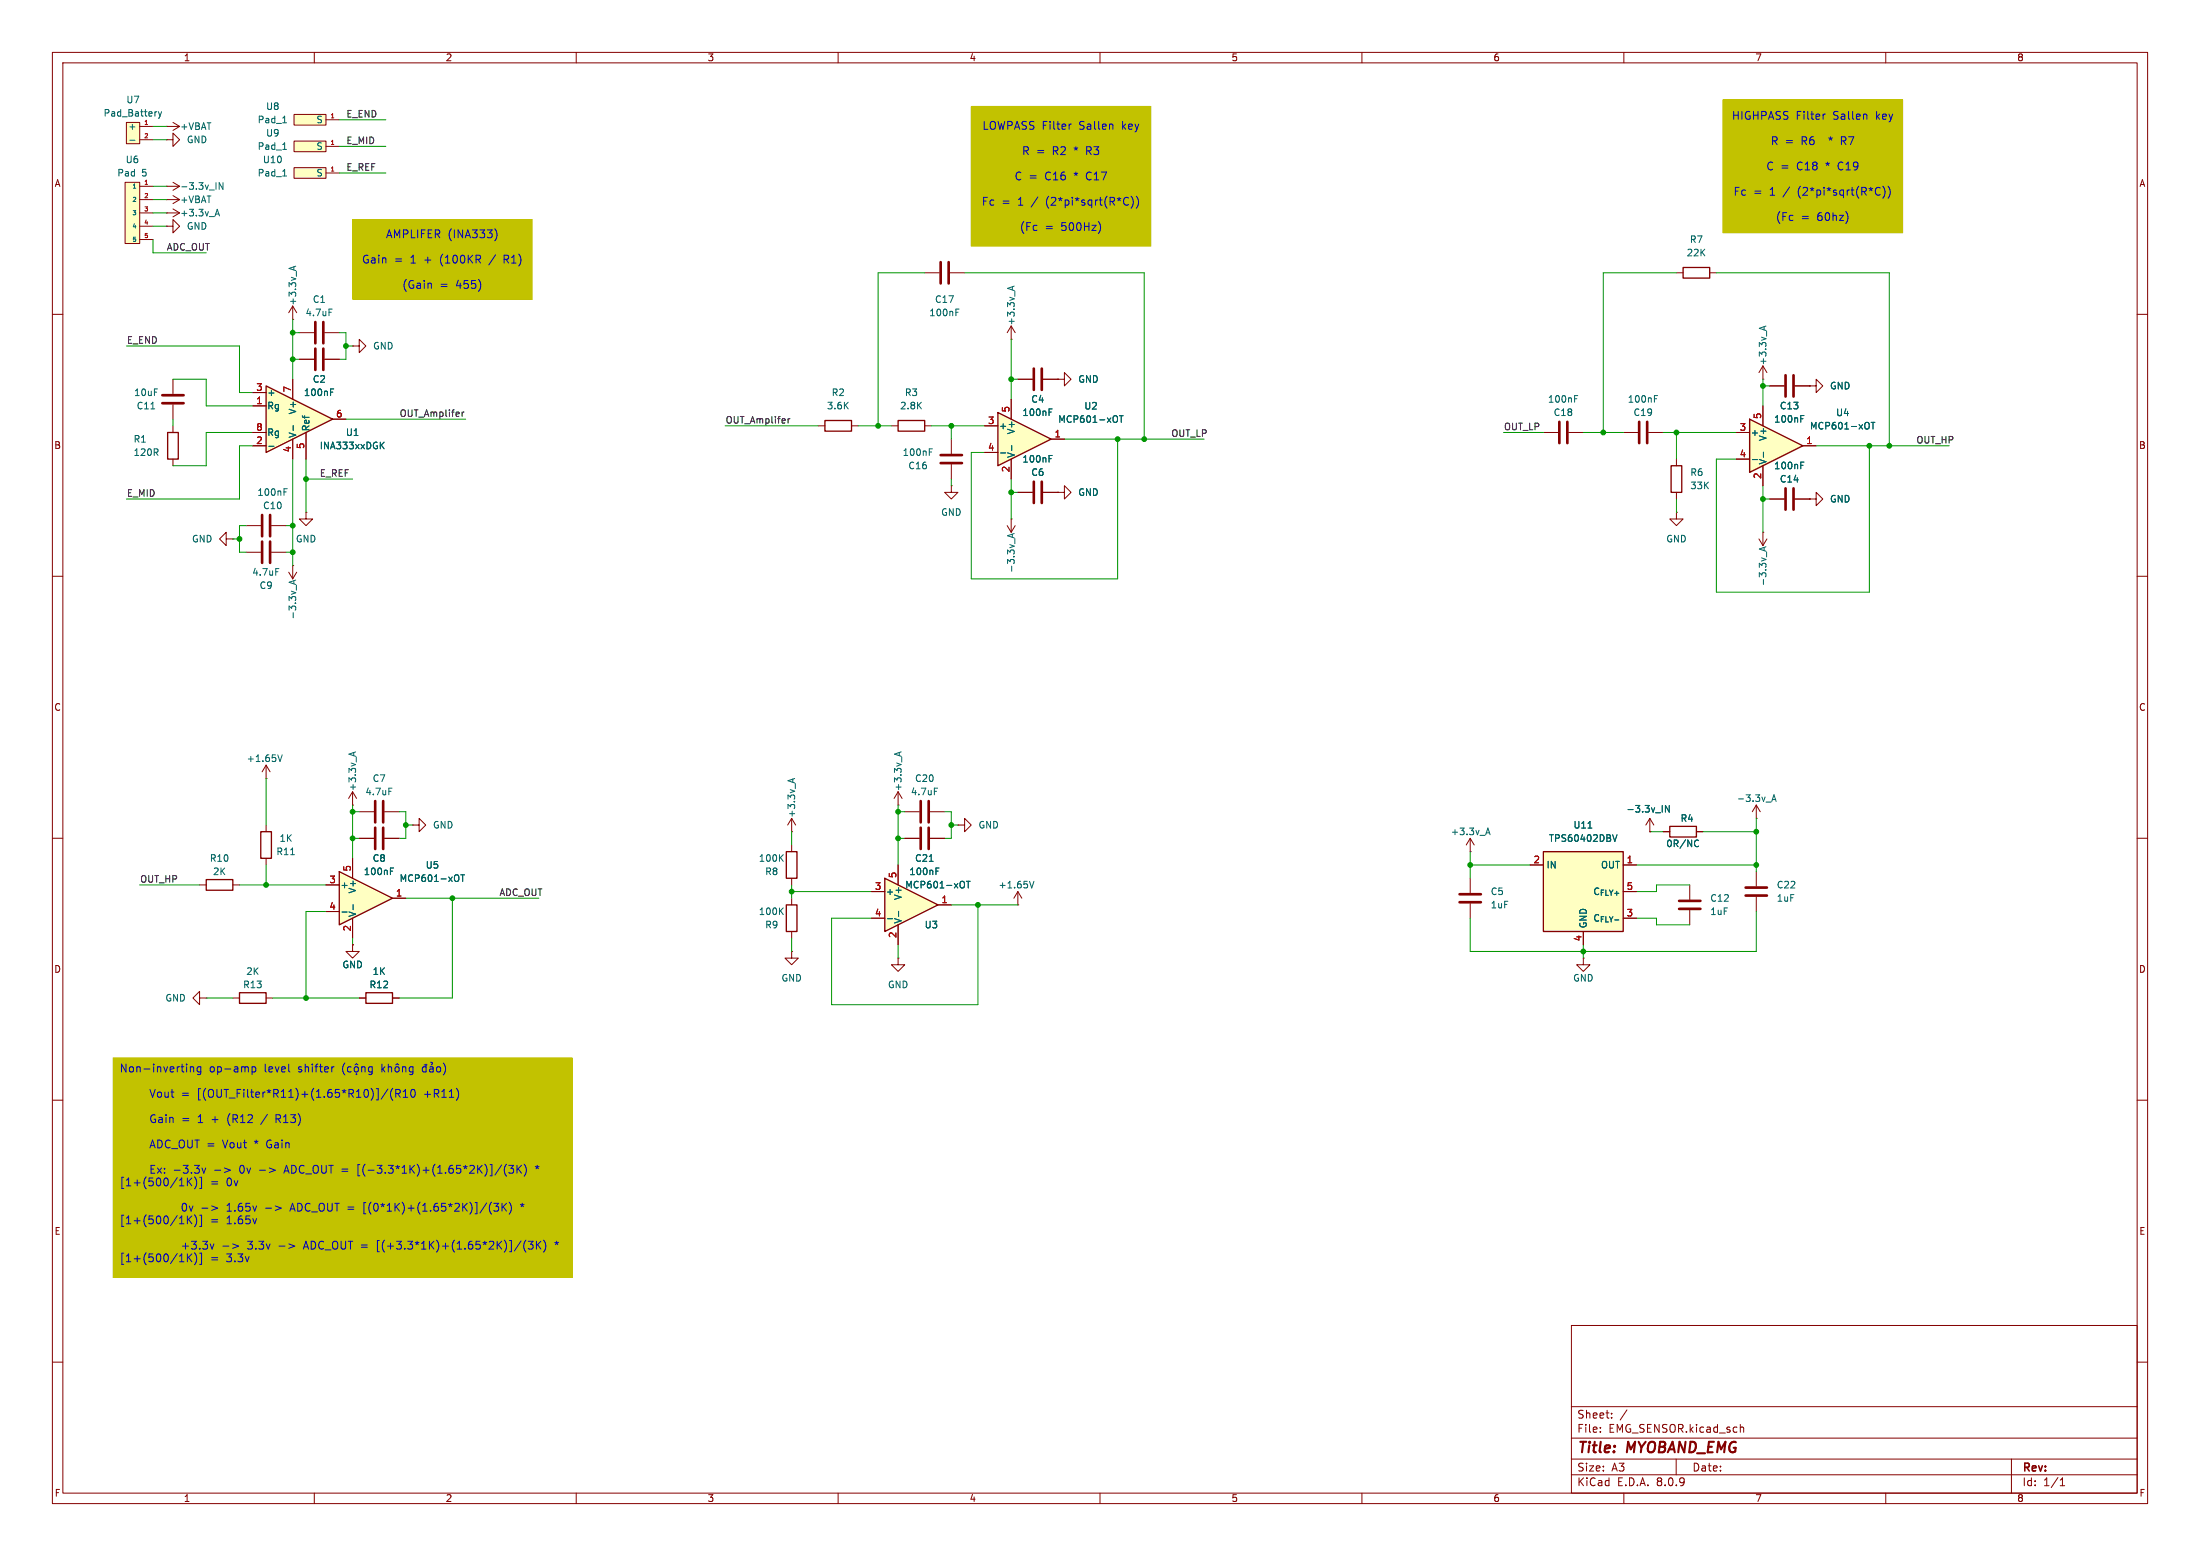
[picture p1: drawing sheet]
<svg xmlns="http://www.w3.org/2000/svg" width="420mm" height="297mm" viewBox="0 0 420 297" stroke-linecap="round" stroke-linejoin="round" font-family="sans-serif">
<g fill="none" stroke="#840000" stroke-width=".19">
<path d="M10 10h400v277h-400zM12 12h396v273h-396zM60 10v2M110 10v2M160 10v2M210 10v2M260 10v2M310 10v2M360 10v2M10 60h2M408 60h2M10 110h2"/>
<path d="M408 110h2M10 160h2M408 160h2M10 210h2M408 210h2M300 253h108v32h-108zM10 260h2M300 278.5h108M300 274.5h108M300 268.5h108M305.5 273.2v.2M305.5 272.5v.1"/>
<path d="M307.7 270.5v.2M307.7 269.8v.1M310.6 269.1l-1.3 1.9M320 278.5v3M332.2 272.5l.2-.1 .4 .1 .1 .9M384 278.5v6.5M408 260h2M60 285v2M110 285v2M160 285v2M210 285v2M260 285v2"/>
<path d="M300 281.5h108M310 285v2M360 285v2M393.3 283.6h.9M393.3 282.5l.4-.4v1.5"/>
</g>
<g fill="#c2c200">
<path d="M185.4 20.3h34.3v26.7h-34.3z"/>
<path d="M328.9 19.1h34.3v25.4h-34.3z"/>
<path d="M67.3 41.9h34.3v15.3h-34.3z"/>
<path d="M21.6 201.9h87.6v41.9h-87.6z"/>
</g>
<path d="M58.4 97.8v1.3h1.3l-1.3 1.2-1.3-1.2h1.3M58.4 97.8h.1" fill="none" stroke="#840000" stroke-width=".19"/>
<path d="M56.1 26.9h6.1v2.1h-6.1z" fill="#ffffc2"/>
<path d="M56.1 26.9h6.1v2.1h-6.1zM62.2 27.9h2.6M55.9 58.4l-.8 1.3M55.9 58.4v2.6M55.9 58.4l.7 1.3M55.9 61h.1M57.1 63.5h2.8M62 63.5h2.8M322.6 168.9v2.8M322.6 173.7v2.8" fill="none" stroke="#840000" stroke-width=".19"/>
<path d="M54 28.5h.7M56.1 50.9v.6M56.5 50.8l-1.3 .4 1.3 .5M62.8 59h.6" fill="none" stroke="#006464" stroke-width=".19"/>
<path d="M60.2 61.5v4M61.7 61.5v4M320.5 173.5h4.1M320.5 172h4.1" fill="none" stroke="#840000" stroke-width=".51"/>
<path d="M294.6 162.6h15.3v15.2h-15.3z" fill="#ffffc2"/>
<path d="M318.8 157.7h5v2.1h-5zM294.6 162.6h15.3v15.2h-15.3z" fill="none" stroke="#840000" stroke-width=".25"/>
<g fill="none" stroke="#840000" stroke-width=".19">
<path d="M47 100.3h2.8M51.8 100.3h2.8M55.1 109.2l.8 1.3M55.9 108h.1M55.9 108v2.5M56.6 109.2l-.7 1.3M315 158.8h.1M315 156.2l-.8 1.3M315 156.2v2.6M315 156.2l.7 1.3M317.5 158.8h1.3M323.8 158.8h1.3"/>
<path d="M335.3 156.2h.1M335.3 153.7v2.5M335.3 153.7l-.8 1.2M335.3 153.7l.7 1.2M280.7 162.6h.1M280.7 160l-.8 1.3M280.7 160v2.6M280.7 167.6v2.8M280.7 172.5v2.8M280.7 160l.7 1.3M292.1 165.1h2.5M302.3 177.8v2.5"/>
<path d="M309.9 165.1h2.5M309.9 175.3h2.5M309.9 170.2h2.5M335.3 166.4v2.8M335.3 171.2v2.8M302.3 182.9v1.3h1.2l-1.2 1.2-1.3-1.2h1.3M302.3 182.9h.1"/>
</g>
<g fill="none" stroke="#006464" stroke-width=".19">
<path d="M54.2 93.9h.4M54.2 93.3h.6M56.1 110.8v.6M56.5 110.7l-1.3 .4 1.3 .5M283.6 159.3l.4-1.2 .5 1.2M283.7 159h.6M303.2 158.1h.7M307.9 159.3l.4 1.3 .4-1.3M318.7 153.7v1.3l-.8-1.3v1.3M338.2 153l.5-1.3 .4 1.3M338.4 152.6h.6M323.7 160.4l.6 .1"/>
<path d="M324.3 161.5l-.6 .1"/>
</g>
<path d="M50 98.3v4.1M51.6 98.3v4.1M278.6 172.2h4.1M278.6 170.7h4.1M333.2 170.9h4.1M333.2 169.4h4.1" fill="none" stroke="#840000" stroke-width=".51"/>
<path d="M56.1 21.8h6.1v2.1h-6.1z" fill="#ffffc2"/>
<path d="M56.1 21.8h6.1v2.1h-6.1zM62.2 22.9h2.6M33 72.4v2.8M33 77.2v2.8" fill="none" stroke="#840000" stroke-width=".19"/>
<path d="M54 23.4h.7M28.8 78h.7" fill="none" stroke="#006464" stroke-width=".19"/>
<path d="M31 75.4h4.1M31 77h4.1" fill="none" stroke="#840000" stroke-width=".51"/>
<path d="M50.8 73.7l12.7 6.3-12.7 6.4z" fill="#ffffc2"/>
<path d="M50.8 73.7l12.7 6.3-12.7 6.4zM32 82.6h2v5h-2zM157.5 80.3h5.1v2h-5.1z" fill="none" stroke="#840000" stroke-width=".25"/>
<g fill="none" stroke="#840000" stroke-width=".19">
<path d="M48.3 77.5h2.5M48.3 74.9h2.5M55.9 72.4v3.8M57.1 68.6h2.8M62 68.6h2.8M194.3 72.4h2.8M199.1 72.4h2.8M201.9 72.4h1.3v-1.3l1.3 1.3-1.3 1.3v-1.3M201.9 72.4h.1M33 81.3v1.3M33 87.6v1.3M48.3 85.1h2.5"/>
<path d="M48.3 82.6h2.5M55.9 83.8v3.8M58.4 82.6v5M63.5 80h2.5M156.2 81.3h1.3M162.6 81.3h1.2M43.2 102.9v-1.3l-1.3 1.3 1.3 1.2v-1.2h1.2M44.4 102.9h.1"/>
</g>
<path d="M63.1 74.8h.4M63.1 74.2h.6M200.3 78.7h.4M200.3 78h.6M51.3 85.2h1M56 81.2v1M72.8 84.9l.5 .8M73.3 84.4l-.7 .7" fill="none" stroke="#006464" stroke-width=".19"/>
<path d="M60.2 66.5v4.1M61.7 66.5v4.1M197.4 70.4v4M198.9 70.4v4" fill="none" stroke="#840000" stroke-width=".51"/>
<path d="M190.5 78.7l10.2 5.1-10.2 5.1z" fill="#ffffc2"/>
<path d="M190.5 78.7l10.2 5.1-10.2 5.1zM171.4 80.3h5.1v2h-5.1zM49.8 158.8h2v5h-2zM39.4 167.9h5v2h-5zM45.7 189.5h5.1v2h-5.1z" fill="none" stroke="#840000" stroke-width=".25"/>
<g fill="none" stroke="#840000" stroke-width=".19">
<path d="M176.5 52.1h2.8M181.4 52.1h2.7M193 64.8h.1M193 62.2v2.6M193 76.2v3.8M193 62.2l-.7 1.3M193 62.2l.8 1.3M170.2 81.3h1.2M176.5 81.3h1.3M181.6 92.7v1.3h1.3l-1.3 1.3-1.3-1.3h1.3M181.6 92.7h.1M181.6 83.8v2.8"/>
<path d="M181.6 88.6v2.8M188 81.3h2.5M188 86.4h2.5M193 99.1h.1M193 87.6v3.8M193 99.1v2.5M194.3 94h2.8M199.1 94h2.8M200.7 83.8h2.5M201.9 94h1.3v-1.3l1.3 1.3-1.3 1.3v-1.3M201.9 94h.1M47 105.4h2.8"/>
<path d="M51.8 105.4h2.8M192.3 100.3l.7 1.3M193.8 100.3l-.8 1.3M50.8 157.5v1.3M78.7 157.5h1.3v-1.3l1.3 1.3-1.3 1.3v-1.3M78.7 157.5h.1M151.1 158.8h.1M151.1 156.2l-.7 1.3M151.1 156.2v2.6M151.1 156.2l.8 1.3M171.4 153.7h.1M171.4 151.1l-.7 1.3"/>
<path d="M171.4 151.1v2.6M171.4 151.1l.8 1.3M172.7 154.9h2.8M177.5 154.9h2.8M182.9 157.5h1.2v-1.3l1.3 1.3-1.3 1.3v-1.3M182.9 157.5h.1M38.1 168.9h1.3M44.4 168.9h1.3M50.8 163.8v1.3M68.6 160h2.8M73.4 160h2.8M172.7 160h2.8"/>
<path d="M177.5 160h2.8M194.3 172.7h.1M194.3 170.2l-.8 1.3M194.3 170.2v2.5M194.3 170.2l.8 1.3M38.1 190.5v-1.3l-1.3 1.3 1.3 1.3v-1.3h1.3M39.4 190.5h.1M44.4 190.5h1.3M50.8 190.5h1.3"/>
</g>
<g fill="none" stroke="#006464" stroke-width=".19">
<path d="M182.5 59.6h.4M182.5 59h.6M193.3 54.7v.6M193.6 54.6l-1.3 .4 1.3 .5M213.3 79.5v.9M213.7 79.4h.7M214.1 79.4v1.2M177.4 86.3h.4M177.4 85.7h.6M191 86.5h1M193.1 85v1M200.3 87.5h.4"/>
<path d="M200.3 86.9h.6M52.6 108.5h.6M193.3 102v.6M193.6 101.8l-1.3 .5 1.3 .4M151.3 148.7v.6M151.7 148.6l-1.3 .4 1.3 .4M171.7 143.6v.6M172 143.5l-1.2 .4 1.2 .5M178.4 150.4h.6M55.5 163.1h.7M74.5 166.3h.5M74.5 165.7h.6"/>
<path d="M177.4 164.4h.7M178.7 166.3h.4M178.7 165.7h.6M196.5 168.2l.5 1.3 .4-1.3"/>
</g>
<g fill="none" stroke="#840000" stroke-width=".51">
<path d="M179.6 50v4.1M181.1 50v4.1M179.6 86.9h4M179.6 88.4h4M197.4 91.9v4.1M198.9 91.9v4.1M50 103.4v4M51.6 103.4v4M71.6 158v4.1M73.2 158v4.1M175.8 152.9v4.1M175.8 158v4.1"/>
<path d="M177.3 152.9v4.1M177.3 158v4.1"/>
</g>
<path d="M64.8 166.4l10.1 5.1-10.1 5z" fill="#ffffc2"/>
<path d="M64.8 166.4l10.1 5.1-10.1 5zM69.8 189.5h5.1v2h-5.1z" fill="none" stroke="#840000" stroke-width=".25"/>
<g fill="none" stroke="#840000" stroke-width=".19">
<path d="M31.7 35.6h.1M31.7 38.1h.1M31.7 35.6h2.6M31.7 38.1h2.6M33 34.8l1.3 .8M33 37.3l1.3 .8M33 39.9l1.3 .7M34.3 35.6l-1.3 .7M34.3 38.1l-1.3 .8M31.7 43.2h1.3v-1.3l1.3 1.3-1.3 1.3v-1.3M31.7 43.2h.1M31.7 40.6h.1"/>
<path d="M31.7 40.6h2.6M34.3 40.6l-1.3 .8M62.2 168.9h2.6M62.2 174h2.6M67.3 163.8v3.8M67.3 175.3v3.8M74.9 171.5h2.6M67.3 180.3v1.3h1.3l-1.3 1.3-1.3-1.3h1.3M67.3 180.3h.1M68.6 190.5h1.2M74.9 190.5h1.3"/>
</g>
<path d="M42.6 34.9v1.2l-.8-1.2v1.2M41.1 41.2l.4-1.3 .4 1.3M41.2 40.9h.6M65.3 174.1h1M67.4 172.7v.9M87.5 167.2v.9M88 167h.7M88.3 167v1.3" fill="none" stroke="#006464" stroke-width=".19"/>
<path d="M24.1 23.4h2.6v4h-2.6z" fill="#ffffc2"/>
<path d="M24.1 23.4h2.6v4h-2.6zM26.7 24.1h2.5M26.7 26.7h2.5" fill="none" stroke="#840000" stroke-width=".19"/>
<path d="M24.8 26.8h1M30.2 21.3l.3 .9M30.5 22.2l-.3 .4M30.8 21.3l-.3 .9" fill="none" stroke="#006464" stroke-width=".19"/>
<path d="M23.9 34.8h2.8v11.7h-2.8z" fill="#ffffc2"/>
<g fill="none" stroke="#840000" stroke-width=".19">
<path d="M23.9 34.8h2.8v11.7h-2.8zM26.7 35.6h2.5M26.7 38.1h2.5M31.7 26.7h1.3v-1.3l1.3 1.3-1.3 1.2v-1.2M31.7 26.7h.1M31.7 24.1h.1M31.7 24.1h2.6M33 23.4l1.3 .7M34.3 24.1l-1.3 .8M26.7 40.6h2.5M26.7 43.2h2.5M26.7 45.7h2.5"/>
<path d="M67.3 66h1.3v-1.2l1.2 1.2-1.2 1.3v-1.3M67.3 66h.1"/>
</g>
<path d="M25.5 35.9h.4" fill="none" stroke="#006464" stroke-width=".19"/>
<path d="M56.1 32h6.1v2h-6.1z" fill="#ffffc2"/>
<path d="M56.1 32h6.1v2h-6.1zM62.2 33h2.6M320 52.1h1.3M326.4 52.1h1.3M337.8 95.3h2.8M342.6 95.3h2.8M151.1 181.6v1.3h1.3l-1.3 1.3-1.2-1.3h1.2M151.1 181.6h.1" fill="none" stroke="#840000" stroke-width=".19"/>
<path d="M54 33.6h.7M343.8 88.8h.4M343.8 88.2h.6" fill="none" stroke="#006464" stroke-width=".19"/>
<path d="M321.3 51.1h5.1v2h-5.1z" fill="none" stroke="#840000" stroke-width=".25"/>
<path d="M340.9 93.2v4.1M342.4 93.2v4.1" fill="none" stroke="#840000" stroke-width=".51"/>
<path d="M334 80l10.2 5.1-10.2 5.1z" fill="#ffffc2"/>
<path d="M319 88.9h2.1v5.1h-2.1zM334 80l10.2 5.1-10.2 5.1zM150.1 162.6h2v5h-2zM150.1 172.7h2v5.1h-2z" fill="none" stroke="#840000" stroke-width=".25"/>
<g fill="none" stroke="#840000" stroke-width=".19">
<path d="M336.5 72.4h.1M336.5 69.9v2.5M336.5 77.5v3.8M336.5 69.9l-.7 1.2M336.5 69.9l.8 1.2M337.8 73.7h2.8M342.6 73.7h2.8M345.4 73.7h1.3v-1.3l1.3 1.3-1.3 1.2v-1.2M345.4 73.7h.1M294.6 82.6h2.8M299.5 82.6h2.8M309.9 82.6h2.8"/>
<path d="M314.7 82.6h2.8M320 97.8v1.3h1.3l-1.3 1.2-1.2-1.2h1.2M320 97.8h.1M320 87.6v1.3M320 94v1.3M331.5 82.6h2.5M331.5 87.6h2.5M336.5 88.9v3.8M344.2 85.1h2.5M345.4 95.3h1.3v-1.3l1.3 1.3-1.3 1.2v-1.2M345.4 95.3h.1M335.8 102.9l.7 1.2"/>
<path d="M336.5 101.6h.1M336.5 101.6v2.5M337.3 102.9l-.8 1.2M50.8 148.6h.1M50.8 146.1l-.8 1.2M50.8 146.1v2.5M50.8 146.1l.8 1.2M67.3 153.7h.1M67.3 151.1l-.8 1.3M67.3 151.1v2.6M67.3 151.1l.8 1.3M68.6 154.9h2.8"/>
<path d="M73.4 154.9h2.8M151.1 161.3v1.3M151.1 167.6v1.3M151.1 171.5v1.2M151.1 177.8v1.3M171.4 182.9v1.3h1.3l-1.3 1.2-1.2-1.2h1.2M171.4 182.9h.1"/>
</g>
<g fill="none" stroke="#006464" stroke-width=".19">
<path d="M300.6 76.1h.4M300.6 75.5h.6M315.8 76.1h.5M315.8 75.5h.6M336.8 62.4v.6M337.1 62.2l-1.2 .5 1.2 .4M343.8 79.9h.4M343.8 79.3h.6M334.5 87.7h1M336.6 86.3v1M356.8 80.8v.9M357.2 80.6h.7"/>
<path d="M357.6 80.6v1.3M336.8 104.5v.6M337.1 104.4l-1.2 .4 1.2 .4M53 144.1l.5 1.3 .4-1.3M67.5 143.6v.6M67.9 143.5l-1.3 .4 1.3 .5M74.2 150.4h.6M149 163.7l.5 .7M149 173.8l.5 .8M149.5 163.1l-.7 .8M149.5 173.3l-.7 .7"/>
</g>
<path d="M340.9 71.6v4.1M342.4 71.6v4.1M297.7 80.5v4.1M299.2 80.5v4.1M312.9 80.5v4.1M314.5 80.5v4.1M71.6 152.9v4.1M73.2 152.9v4.1" fill="none" stroke="#840000" stroke-width=".51"/>
<path d="M168.9 167.6l10.2 5.1-10.2 5.1z" fill="#ffffc2"/>
<path d="M168.9 167.6l10.2 5.1-10.2 5.1z" fill="none" stroke="#840000" stroke-width=".25"/>
<g fill="none" stroke="#840000" stroke-width=".19">
<path d="M48.3 77.5h2.5M48.3 74.9h2.5M55.9 72.4v3.8M57.1 68.6h2.8M62 68.6h2.8M193 76.2v3.8M194.3 72.4h2.8M199.1 72.4h2.8M201.9 72.4h.1M336.5 77.5v3.8M337.8 73.7h2.8M342.6 73.7h2.8"/>
<path d="M345.4 73.7h.1M48.3 85.1h2.5M48.3 82.6h2.5M55.9 83.8v3.8M58.4 82.6v5M63.5 80h2.5M188 81.3h2.5M188 86.4h2.5M193 87.6v3.8M194.3 94h2.8M199.1 94h2.8M200.7 83.8h2.5"/>
<path d="M201.9 94h.1M331.5 82.6h2.5M331.5 87.6h2.5M336.5 88.9v3.8M337.8 95.3h2.8M342.6 95.3h2.8M344.2 85.1h2.5M345.4 95.3h.1M315 158.8h.1M317.5 158.8h1.3M323.8 158.8h1.3M62.2 168.9h2.6"/>
<path d="M62.2 174h2.6M67.3 163.8v3.8M67.3 175.3v3.8M68.6 160h2.8M73.4 160h2.8M74.9 171.5h2.6M166.4 170.2h2.5M166.4 175.3h2.5M171.4 165.1v3.8M171.4 176.5v3.8M172.7 160h2.8M177.5 160h2.8"/>
<path d="M179.1 172.7h2.5M292.1 165.1h2.5M302.3 177.8v2.5M309.9 170.2h2.5M309.9 175.3h2.5M309.9 165.1h2.5M67.3 180.3h.1M68.6 190.5h1.2M74.9 190.5h1.3"/>
</g>
<g fill="none" stroke="#006464" stroke-width=".19">
<path d="M63.1 74.8h.4M63.1 74.2h.6M200.3 78.7h.4M200.3 78h.6M213.3 79.5v.9M213.7 79.4h.7M214.1 79.4v1.2M343.8 79.9h.4M343.8 79.3h.6M51.3 85.2h1M56 81.2v1M72.8 84.9l.5 .8"/>
<path d="M73.3 84.4l-.7 .7M191 86.5h1M193.1 85v1M200.3 87.5h.4M200.3 86.9h.6M334.5 87.7h1M336.6 86.3v1M343.8 88.8h.4M343.8 88.2h.6M356.8 80.8v.9M357.2 80.6h.7M357.6 80.6v1.3"/>
<path d="M303.2 158.1h.7M307.9 159.3l.4 1.3 .4-1.3M318.7 153.7v1.3l-.8-1.3v1.3M65.3 174.1h1M67.4 172.7v.9M74.5 166.3h.5M74.5 165.7h.6M87.5 167.2v.9M88 167h.7M88.3 167v1.3M169.4 175.4h1M171.5 173.9v1"/>
<path d="M177.4 164.4h.7M178.7 166.3h.4M178.7 165.7h.6M184.1 168.4v.9M184.5 168.2h.7M184.8 168.2v1.3M323.7 160.4l.6 .1M324.3 161.5l-.6 .1"/>
</g>
<path d="M88.2 78.7v.8M88.6 78.7l-.4 .2M150.4 79.9v.9M150.8 79.9l-.4 .3" fill="none" stroke="#0f0f0f" stroke-width=".19"/>
<path d="M328.9 19.1h34.3v25.4h-34.3zM185.4 20.3h34.3v26.7h-34.3zM67.3 41.9h34.3v15.3h-34.3zM21.6 201.9h87.6v41.9h-87.6z" fill="none" stroke="#c2c200" stroke-width=".19"/>
<g fill="none" stroke="#0000c2" stroke-width=".19">
<path d="M204.5 23.7l-.3 .1M207.5 28.8h.5M208 28h-.5v1.5M215.9 37.5a1.72 1.72 0 0 1 0 2.2M216.9 37.5a1.72 1.72 0 0 1 0 2.2M348.5 21.8h-.3M349.1 26.3l.4 .2M351.5 26.9h.6M352.1 26.1h-.6v1.5M359.4 35.5a1.72 1.72 0 0 1 0 2.3M360.4 35.5a1.72 1.72 0 0 1 0 2.3M94.5 43.7a1.72 1.72 0 0 1 0 2.3"/>
<path d="M94.6 48.6l-1.3 2M96.2 49.5h.6M96.6 49.5l.5 .7M96.8 48.7h-.6v1.5M28.6 207.9l.5 1.5 .5-1.5M29.6 212.8a.7 .7 0 0 0-.8 .7 .7 .7 0 0 0 .8 .7l.1-.6h-.3M30.1 208.6l.2-.2 .5 .2v.6l-.1 .2h-.4l-.2-.1zM30.3 213.3h.6l.1 1M31 213.6l-.5 .1a.29 .29 0 0 0-.2 .3 .29 .29 0 0 0 .2 .3l.5-.1M31.5 208.4l.1 1h.3l.2-.1M31.7 212.8v.1M31.7 213.3v1"/>
<path d="M32.1 208.4v1M32.4 213.4l.2-.1h.4l.1 1M32.4 213.3v1M32.6 208.4h.6M32.8 219.2h1.1M32.8 207.9v1.3l.4 .2M34.3 217.8a.5 .5 0 0 1 .5-.2 .5 .5 0 0 1 .4 .5v.5a.5 .5 0 0 1-.5 .5 .5 .5 0 0 1-.5-.5zM35.8 217.6v1.2l.3 .3 .5-.1 .1-.2v-1.2M36.3 203.6v1M36.3 203.8l.3-.2 .3 .1 .1 .9M37.2 217.6h.9M37.6 217.6v1.5"/>
<path d="M38.3 203.7l-.4-.1-.3 .3 .2 .6h.5M38.3 203.6v1.2l-.2 .3-.4-.1M48.1 203.7l.5-.1 .2 .3-.1 .6h-.6M48.1 203.6v1.5M51 218v.7M51.1 212.7l-1.3 1.9M52.7 213.6h.6M53.1 213.6l.5 .7M53.3 212.8h-.6v1.5M65.8 202.9a1.72 1.72 0 0 0 0 2.3M67.1 203.7l-.5-.1-.3 .3 .2 .6h.6M67.7 203.8l.2-.2 .4 .2 .1 .5-.1 .2-.4 .1-.2-.1z"/>
<path d="M67.8 203.3l.3-.3 .2 .3M68.1 205v.1M69.1 203.8l.2-.2 .3 .1 .1 .9M69.1 203.6v1M71.1 203.7l-.5-.1-.3 .3 .2 .6h.6M71.1 203.6v1.2l-.3 .3-.4-.1M72.9 203.1v1.5M73.1 204l.4 .6M73.5 203.6l-.6 .6M74.1 207.9l-1.3 1.9M74.1 203.8l.2-.2 .4 .1 .1 .9M74.1 203.1v1.5"/>
<path d="M75 207.7a1.72 1.72 0 0 0 0 2.3M75.5 203.8l.2-.2 .4 .2 .1 .5-.1 .2-.4 .1-.2-.1zM75.6 203.3l.2-.3 .3 .3M75.6 208.7h.7l.1-.3-.1-.3-.2-.2h-.5v1.5M75.9 208.7l.5 .7M76.8 203.8l.3-.2 .3 .1 .1 .9M76.8 203.6v1M77 209.4h.8M77 208.4l.4-.5v1.5M78.6 208.1l.2-.2a.8 .8 0 0 1 .5 .8 .8 .8 0 0 1-.5 .7l-.2-.1-.2-.4zM78.8 203.7l-.4-.1-.3 .3 .2 .6h.5M78.8 203.6v1.2l-.2 .3-.4-.1"/>
<path d="M81 203.3h.6M81.3 203.7l-.4-.1-.3 .3 .2 .6h.5M81.3 203.1v1.5M82.1 203.7h.5l.1 .9M82.2 202.8l.4 .2-.3 .3M82.7 204h-.5a.29 .29 0 0 0-.2 .3 .29 .29 0 0 0 .2 .3l.5-.1M83.4 203.8l.2-.2 .5 .2v.5l-.1 .2-.4 .1-.2-.1zM84.6 202.9a1.72 1.72 0 0 1 0 2.3M28.8 223.2h.5M29.6 222.4h-.8v1.5h.8M30.1 222.9l.7 1M30.8 222.9l-.7 1"/>
<path d="M31.4 223.8v.1M31.4 223v.2M34.3 226.4h.8M34.3 233.6h.8M34.8 237.9h1.2M34.9 229.8l.2-.1a.8 .8 0 0 1 .5 .7 .8 .8 0 0 1-.5 .8l-.2-.2-.1-.4zM35.4 237.3v1.1M35.8 224.9v1.5M35.8 232.1v1.5M35.8 239.3v1.5M36 225.5l.6 .9M36 232.7l.6 .9"/>
<path d="M36 240l.6 .8M36.1 230.2l.4 1 .3-1M36.6 236.9h.9l-.5 .6 .4 .1v.7l-.2 .1-.6-.1M36.6 232.1l-.8 .9M36.6 239.3l-.8 .9M36.6 224.9l-.8 .8M37.1 231.9a1.72 1.72 0 0 1 0 2.3M37.1 239.1a1.72 1.72 0 0 1 0 2.3M37.4 225.1a1.75 1.75 0 0 1-.3 1.8M38.1 238.3v.1M38.1 224.7h.4v2.2h-.4M38.1 239.2h.4v2.1h-.4"/>
<path d="M38.5 232v2.1h-.4M38.6 222.9l.3 1 .4-1M38.7 236.9h.9l-.5 .6 .5 .1v.7l-.3 .1-.6-.1M40.1 237.4l.4 1 .3-1M40.4 230.2l1.2 .4-1.2 .4M42.8 222.9l1.2 .5-1.2 .4M44.4 237.4l1.2 .5-1.2 .4M50.7 230.6h1.1M52.6 230.2l1.1 .4-1.1 .4M53.3 237.9h1.1M54.3 223.5h.8M54.7 222.4l-.5 1.5"/>
<path d="M55.1 237.4l1.2 .5-1.2 .4M55.8 229.7l-.5 1.5M58.4 236.9l-.5 1.5M68.7 222.3h-.4v2.1h.4M69.8 229.5h-.3v2.2h.3M72.4 236.8h-.3v2.1h.3M92.9 229.6l-1.3 1.9M93.8 229.5a1.72 1.72 0 0 0 0 2.3M94.3 229.7h.9l-.5 .6 .4 .1v.6l-.2 .2-.6-.2M95.8 222.4l-1.3 1.9M95.8 229.7v1.5M96.1 230.3l.6 .9"/>
<path d="M96.7 222.2a1.72 1.72 0 0 0 0 2.3M96.7 229.7l-.9 .8M97.1 222.4h1l-.5 .6 .4 .2v.6l-.2 .1-.7-.1M97.2 229.5a1.72 1.72 0 0 1 0 2.3M98.7 222.4v1.5M98.9 223.1l.7 .8M99.3 229.9l.4 .1M99.5 236.9l-1.3 1.9M99.6 222.4l-.9 .9M99.7 229.7v.3M99.7 230l-.2 .3M99.7 230l.2 .3"/>
<path d="M100.1 222.2a1.72 1.72 0 0 1 0 2.3M100.1 229.9l-.4 .1M100.4 236.7a1.72 1.72 0 0 0 0 2.3M100.8 236.9h1l-.5 .6 .4 .1v.7l-.2 .1-.7-.1M102.2 222.7l.4 .1M102.4 236.9v1.5M102.6 222.4v.4M102.6 222.8l-.3 .3M102.6 222.8l.2 .3M102.6 237.6l.7 .8M102.9 222.7l-.3 .1M103.3 236.9l-.9 .9"/>
<path d="M103.8 236.7a1.72 1.72 0 0 1 0 2.3M105.9 237.1l.4 .2M106.3 236.9v.4M106.3 237.3l-.2 .3M106.3 237.3l.2 .3M106.6 237.1l-.3 .2M34.3 240.8h.8"/>
</g>
<g fill="none" stroke="#009600" stroke-width=".19">
<path d="M29.2 38.1h2.5M29.2 35.6h2.5M29.2 24.1h2.5M29.2 26.7h2.5M64.8 27.9h8.9M64.8 22.9h8.9M64.8 33h8.9M29.2 45.7v2.6h10.2M29.2 43.2h2.5M29.2 40.6h2.5M176.5 52.1h-8.9v29.2M184.1 52.1h34.3v31.7"/>
<path d="M320 52.1h-13.9v30.5M327.7 52.1h33v33M24.1 66h21.6v8.9h2.6M33 72.4h6.4v5.1h8.9M55.9 61v11.4M55.9 63.5h1.2M55.9 68.6h1.2M64.8 63.5h1.2v5.1h-1.2M66 66h1.3M193 64.8v11.4M193 72.4h1.3M336.5 72.4v5.1"/>
<path d="M336.5 73.7h1.3M33 80v1.3M48.3 82.6h-8.9v6.3h-6.4M48.3 85.1h-2.6v10.2h-21.6M55.9 87.6v20.4M58.4 87.6v10.2M58.4 91.4h8.9M66 80h22.9M138.4 81.3h17.8M163.8 81.3h6.4M177.8 81.3h10.2M181.6 81.3v2.5"/>
<path d="M181.6 91.4v1.3M193 91.4v7.7M193 94h1.3M203.2 83.8h26.7M213.4 83.8v26.7h-28v-24.1h2.6M287 82.6h7.6M302.3 82.6h7.6M317.5 82.6h14M320 82.6v5M320 95.3v2.5M336.5 92.7v8.9M336.5 95.3h1.3"/>
<path d="M346.7 85.1h25.4M356.9 85.1v27.9h-29.2v-25.4h3.8M44.4 102.9h1.3M47 100.3h-1.3v5.1h1.3M54.6 105.4h1.3M54.6 100.3h1.3M50.8 148.6v8.9M67.3 153.7v10.1M67.3 154.9h1.3M76.2 154.9h1.3v5.1h-1.3M77.5 157.5h1.2M151.1 158.8v2.5"/>
<path d="M171.4 154.9h1.3M171.4 153.7v11.4M180.3 154.9h1.3v5.1h-1.3M181.6 157.5h1.3M315 158.8h2.5M325.1 158.8h10.2M335.3 156.2v10.2M26.7 168.9h11.4M45.7 168.9h16.5M50.8 165.1v3.8M62.2 174h-3.8v16.5M67.3 179.1v1.2"/>
<path d="M67.3 160h1.3M77.5 171.5h25.4M86.4 171.5v19h-10.2M151.1 168.9v2.6M151.1 179.1v2.5M151.1 170.2h15.3M171.4 160h1.3M181.6 172.7h12.7M186.7 172.7v19.1h-28v-16.5h7.7M280.7 162.6v5M280.7 165.1h11.4M312.4 175.3h3.8v1.2h6.4"/>
<path d="M312.4 165.1h22.9M322.6 168.9h-6.4v1.3h-3.8M335.3 174v7.6h-54.6v-6.3M39.4 190.5h5M52.1 190.5h16.5M171.4 180.3v2.6M302.3 180.3v2.6"/>
</g>
<g fill="#009600" stroke="#009600" stroke-width=".19">
<circle cx="360.7" cy="85.1" r=".46"/>
<circle cx="356.9" cy="85.1" r=".46"/>
<circle cx="306.1" cy="82.6" r=".46"/>
<circle cx="320" cy="82.6" r=".46"/>
<circle cx="336.5" cy="95.3" r=".46"/>
<circle cx="336.5" cy="73.7" r=".46"/>
<circle cx="151.1" cy="170.2" r=".46"/>
<circle cx="67.3" cy="154.9" r=".46"/>
<circle cx="86.4" cy="171.5" r=".46"/>
<circle cx="213.4" cy="83.8" r=".46"/>
<circle cx="218.4" cy="83.8" r=".46"/>
<circle cx="181.6" cy="81.3" r=".46"/>
<circle cx="193" cy="72.4" r=".46"/>
<circle cx="167.6" cy="81.3" r=".46"/>
<circle cx="45.7" cy="102.9" r=".46"/>
<circle cx="58.4" cy="91.4" r=".46"/>
<circle cx="55.9" cy="100.3" r=".46"/>
<circle cx="55.9" cy="105.4" r=".46"/>
<circle cx="302.3" cy="181.6" r=".46"/>
<circle cx="335.3" cy="165.1" r=".46"/>
<circle cx="335.3" cy="158.8" r=".46"/>
<circle cx="280.7" cy="165.1" r=".46"/>
<circle cx="66" cy="66" r=".46"/>
<circle cx="55.9" cy="63.5" r=".46"/>
<circle cx="55.9" cy="68.6" r=".46"/>
<circle cx="77.5" cy="157.5" r=".46"/>
<circle cx="50.8" cy="168.9" r=".46"/>
<circle cx="58.4" cy="190.5" r=".46"/>
<circle cx="67.3" cy="160" r=".46"/>
<circle cx="181.6" cy="157.5" r=".46"/>
<circle cx="171.4" cy="154.9" r=".46"/>
<circle cx="171.4" cy="160" r=".46"/>
<circle cx="186.7" cy="172.7" r=".46"/>
<circle cx="193" cy="94" r=".46"/>
</g>
<g font-size="2.8" fill="#840000">
<text x="301" y="277.9">Title:</text>
<text x="310.6" y="277.9">MYOBAND_EMG</text>
</g>
<g font-size="2.1" fill="#0000c2">
<text x="330.5" y="23.1">HIGHPASS</text>
<text x="342.9" y="23.1">Filter</text>
<text x="350.1" y="23.1">Sallen</text>
<text x="358.6" y="23.1">key</text>
<text x="187.4" y="25">LOWPASS Filter</text>
<text x="195" y="29.9">R =</text>
<text x="201.1" y="29.9">R2</text>
<text x="205.5" y="29.9">*</text>
<text x="206.2" y="25">Sallen</text>
<text x="208" y="29.9">R3</text>
<text x="214.6" y="25">key</text>
<text x="337.9" y="28">R =</text>
<text x="344.1" y="28">R6</text>
<text x="349.8" y="28">*</text>
<text x="352.4" y="28">R7</text>
<text x="193.5" y="34.7">C =</text>
<text x="199.7" y="34.7">C16</text>
<text x="205.5" y="34.7">*</text>
<text x="208" y="34.7">C17</text>
<text x="337.1" y="32.8">C =</text>
<text x="343.2" y="32.8">C18</text>
<text x="349" y="32.8">*</text>
<text x="351.5" y="32.8">C19</text>
<text x="187.3" y="39.5">Fc</text>
<text x="191.3" y="39.5">=</text>
<text x="194.5" y="39.5">1</text>
<text x="197.4" y="39.5">/</text>
<text x="200.3" y="39.5">(2*pi*sqrt(R*C))</text>
<text x="330.8" y="37.6">Fc</text>
<text x="334.8" y="37.6">=</text>
<text x="338" y="37.6">1</text>
<text x="340.9" y="37.6">/</text>
<text x="343.9" y="37.6">(2*pi*sqrt(R*C))</text>
<text x="73.5" y="45.7">AMPLIFER</text>
<text x="85.5" y="45.7">(INA333)</text>
<text x="194.5" y="44.3">(Fc</text>
<text x="199.5" y="44.3">=</text>
<text x="202.8" y="44.3">500Hz)</text>
<text x="338.9" y="42.4">(Fc</text>
<text x="343.8" y="42.4">=</text>
<text x="347.1" y="42.4">60hz)</text>
<text x="69" y="50.6">Gain</text>
<text x="75.3" y="50.6">=</text>
<text x="78.6" y="50.6">1</text>
<text x="81.4" y="50.6">+</text>
<text x="84.7" y="50.6">(100KR</text>
<text x="97.3" y="50.6">R1)</text>
<text x="76.6" y="55.4">(Gain</text>
<text x="84" y="55.4">=</text>
<text x="87.2" y="55.4">455)</text>
<text x="22.7" y="205.1">Non-inverting</text>
<text x="34.6" y="209.9">=</text>
<text x="37.9" y="209.9">[(OUT_Filter*R11)+(1.65*R10)]/(R10</text>
<text x="40" y="205.1">op-amp</text>
<text x="50.7" y="205.1">level</text>
<text x="57.4" y="205.1">shifter</text>
<text x="81.4" y="209.9">+R11)</text>
<text x="34.7" y="214.8">=</text>
<text x="38" y="214.8">1</text>
<text x="40.8" y="214.8">+</text>
<text x="44.1" y="214.8">(R12</text>
<text x="53.8" y="214.8">R13)</text>
<text x="22.7" y="219.6">ADC_OUT</text>
<text x="39.5" y="219.6">=</text>
<text x="42.7" y="219.6">Vout</text>
<text x="49" y="219.6">*</text>
<text x="51.6" y="219.6">Gain</text>
<text x="22.7" y="224.4">Ex:</text>
<text x="22.7" y="226.9">[1+(500/1K)]</text>
<text x="33" y="224.4">-3.3v</text>
<text x="40.2" y="226.9">=</text>
<text x="41" y="224.4">-&gt;</text>
<text x="43.5" y="226.9">0v</text>
<text x="46.1" y="224.4">0v</text>
<text x="50.1" y="224.4">-&gt;</text>
<text x="55.2" y="224.4">ADC_OUT =</text>
<text x="69.6" y="224.4">[(-3.3*1K)+(1.65*2K)]/(3K)</text>
<text x="22.7" y="231.7">0v</text>
<text x="38.3" y="231.7">-&gt;</text>
<text x="43.5" y="231.7">1.65v</text>
<text x="56.1" y="231.7">ADC_OUT =</text>
<text x="70.5" y="231.7">[(0*1K)+(1.65*2K)]/(3K)</text>
<text x="22.7" y="234.1">[1+(500/1K)]</text>
<text x="22.7" y="238.9">+3.3v</text>
<text x="40.2" y="234.1">=</text>
<text x="42.3" y="238.9">-&gt;</text>
<text x="43.5" y="234.1">1.65v</text>
<text x="47.5" y="238.9">3.3v</text>
<text x="58.7" y="238.9">ADC_OUT =</text>
<text x="73.1" y="238.9">[(+3.3*1K)+(1.65*2K)]/(3K)</text>
<text x="22.7" y="241.3">[1+(500/1K)]</text>
<text x="40.2" y="241.3">=</text>
<text x="43.5" y="241.3">3.3v</text>
</g>
<g font-size="2.1" fill="#840000">
<text x="301" y="273.7">File:</text>
<text x="301" y="271">Sheet:</text>
<text x="307.1" y="273.7">EMG_SENSOR.kicad_sch</text>
<text x="301" y="281.1">Size:</text>
<text x="307.6" y="281.1">A3</text>
<text x="323" y="281.1">Date:</text>
<text x="386" y="281.3">Rev:</text>
<text x="301" y="283.9">KiCad</text>
<text x="308.7" y="283.9">E.D.A.</text>
<text x="316.3" y="283.9">8.0.9</text>
<text x="386" y="283.9">Id:</text>
<text x="390.1" y="283.9">1/1</text>
</g>
<g font-size="1.8" fill="#840000">
<text x="35" y="11.9">1</text>
<text x="85" y="11.9">2</text>
<text x="135" y="11.9">3</text>
<text x="185" y="11.9">4</text>
<text x="235" y="11.9">5</text>
<text x="285" y="11.9">6</text>
<text x="335" y="11.9">7</text>
<text x="385" y="11.9">8</text>
<text x="10.3" y="35.9">A</text>
<text x="408.3" y="35.9">A</text>
<text x="10.3" y="85.9">B</text>
<text x="408.2" y="85.9">B</text>
<text x="10.3" y="135.9">C</text>
<text x="408.2" y="135.9">C</text>
<text x="10.3" y="185.9">D</text>
<text x="408.2" y="185.9">D</text>
<text x="10.3" y="235.9">E</text>
<text x="408.3" y="235.9">E</text>
<text x="10.3" y="285.9">F</text>
<text x="35" y="286.9">1</text>
<text x="85" y="286.9">2</text>
<text x="135" y="286.9">3</text>
<text x="185" y="286.9">4</text>
<text x="235" y="286.9">5</text>
<text x="285" y="286.9">6</text>
<text x="335" y="286.9">7</text>
<text x="385" y="286.9">8</text>
<text x="408.3" y="285.9">F</text>
</g>
<g font-size="1.8" fill="#006464">
<text x="19.7" y="22.5">Pad_Battery</text>
<text x="24" y="19.9">U7</text>
<text x="49.1" y="23.7">Pad_1</text>
<text x="50.7" y="21.2">U8</text>
<text x="60.3" y="23.7">S</text>
<text x="24.4" y="25">+</text>
<text x="34.3" y="25">+VBAT</text>
<text x="35.6" y="27.5">GND</text>
<text x="49.1" y="28.8">Pad_1</text>
<text x="50.7" y="26.3">U9</text>
<text x="60.3" y="28.8">S</text>
<text x="22.3" y="33.9">Pad</text>
<text x="23.9" y="31.3">U6</text>
<text x="27" y="33.9">5</text>
<text x="49.1" y="33.9">Pad_1</text>
<text x="50.1" y="31.3">U10</text>
<text x="60.3" y="33.9">S</text>
<text x="34.3" y="36.4">-3.3v_IN</text>
<text x="34.3" y="39">+VBAT</text>
<text x="34.3" y="41.5">+3.3v_A</text>
<text x="35.6" y="44">GND</text>
<text x="322.5" y="46.6">R7</text>
<text x="321.9" y="49.1">22K</text>
<text x="56.7" y="58.4" transform="rotate(-90 56.7 58.4)">+3.3v_A</text>
<text x="59.6" y="58">C1</text>
<text x="178.4" y="58">C17</text>
<text x="58.2" y="60.6">4.7uF</text>
<text x="177.3" y="60.6">100nF</text>
<text x="193.9" y="62.2" transform="rotate(-90 193.9 62.2)">+3.3v_A</text>
<text x="71.1" y="66.9">GND</text>
<text x="337.4" y="69.8" transform="rotate(-90 337.4 69.8)">+3.3v_A</text>
<text x="25.5" y="75.8">10uF</text>
<text x="50.9" y="75.8">+</text>
<text x="57.9" y="75.8">100nF</text>
<text x="59.6" y="73.3">C2</text>
<text x="158.7" y="75.8">R2</text>
<text x="172.6" y="75.8">R3</text>
<text x="196.8" y="77.1">C4</text>
<text x="205.7" y="73.3">GND</text>
<text x="295.4" y="77.1">100nF</text>
<text x="310.7" y="77.1">100nF</text>
<text x="349.3" y="74.5">GND</text>
<text x="26" y="78.3">C11</text>
<text x="50.9" y="78.3">Rg</text>
<text x="50.9" y="83.4">Rg</text>
<text x="56.7" y="83.7" transform="rotate(-90 56.7 83.7)">V-</text>
<text x="56.7" y="79.2" transform="rotate(-90 56.7 79.2)">V+</text>
<text x="59.3" y="82.4" transform="rotate(-90 59.3 82.4)">Ref</text>
<text x="65.9" y="83.4">U1</text>
<text x="157.8" y="78.3">3.6K</text>
<text x="171.7" y="78.3">2.8K</text>
<text x="190.6" y="82.1">+</text>
<text x="193.9" y="83" transform="rotate(-90 193.9 83)">V+</text>
<text x="195.1" y="79.6">100nF</text>
<text x="201.9" y="80.9">MCP601-xOT</text>
<text x="206.9" y="78.4">U2</text>
<text x="296.5" y="79.6">C18</text>
<text x="311.7" y="79.6">C19</text>
<text x="334.1" y="83.4">+</text>
<text x="338.6" y="80.9">100nF</text>
<text x="339.7" y="78.3">C13</text>
<text x="345.4" y="82.2">MCP601-xOT</text>
<text x="350.4" y="79.6">U4</text>
<text x="25.4" y="84.7">R1</text>
<text x="25.4" y="87.2">120R</text>
<text x="60.9" y="86">INA333xxDGK</text>
<text x="172.2" y="87.2">100nF</text>
<text x="173.3" y="89.8">C16</text>
<text x="193.9" y="87.5" transform="rotate(-90 193.9 87.5)">V-</text>
<text x="195.1" y="88.5">100nF</text>
<text x="337.4" y="88.8" transform="rotate(-90 337.4 88.8)">V-</text>
<text x="337.4" y="84.3" transform="rotate(-90 337.4 84.3)">V+</text>
<text x="338.6" y="89.8">100nF</text>
<text x="49" y="94.8">100nF</text>
<text x="196.8" y="91">C6</text>
<text x="205.7" y="94.8">GND</text>
<text x="322.6" y="91">R6</text>
<text x="322.6" y="93.6">33K</text>
<text x="339.7" y="92.3">C14</text>
<text x="50.1" y="97.4">C10</text>
<text x="179.6" y="98.7">GND</text>
<text x="349.3" y="96.1">GND</text>
<text x="36.6" y="103.7">GND</text>
<text x="56.4" y="103.7">GND</text>
<text x="318" y="103.7">GND</text>
<text x="48.1" y="110.1">4.7uF</text>
<text x="49.5" y="112.6">C9</text>
<text x="193.9" y="109.4" transform="rotate(-90 193.9 109.4)">-3.3v_A</text>
<text x="337.4" y="112" transform="rotate(-90 337.4 112)">-3.3v_A</text>
<text x="56.7" y="118.3" transform="rotate(-90 56.7 118.3)">-3.3v_A</text>
<text x="47" y="145.6">+1.65V</text>
<text x="71" y="149.5">C7</text>
<text x="174.6" y="149.5">C20</text>
<text x="68.2" y="151.1" transform="rotate(-90 68.2 151.1)">+3.3v_A</text>
<text x="69.7" y="152">4.7uF</text>
<text x="172.3" y="151.1" transform="rotate(-90 172.3 151.1)">+3.3v_A</text>
<text x="173.8" y="152">4.7uF</text>
<text x="310.4" y="155.3">-3.3v_IN</text>
<text x="331.5" y="153.3">-3.3v_A</text>
<text x="53.3" y="160.9">1K</text>
<text x="82.6" y="158.3">GND</text>
<text x="152" y="156.2" transform="rotate(-90 152 156.2)">+3.3v_A</text>
<text x="186.7" y="158.3">GND</text>
<text x="276.9" y="159.6">+3.3v_A</text>
<text x="295.6" y="160.9">TPS60402DBV</text>
<text x="300.3" y="158.3">U11</text>
<text x="318" y="161.9">0R/NC</text>
<text x="320.7" y="157.1">R4</text>
<text x="40" y="164.7">R10</text>
<text x="40.6" y="167.2">2K</text>
<text x="52.7" y="163.4">R11</text>
<text x="69.4" y="167.2">100nF</text>
<text x="71" y="164.7">C8</text>
<text x="81.2" y="166">U5</text>
<text x="144.8" y="164.7">100K</text>
<text x="146" y="167.2">R8</text>
<text x="173.5" y="167.2">100nF</text>
<text x="174.6" y="164.7">C21</text>
<text x="295.1" y="166">IN</text>
<text x="305.5" y="166">OUT</text>
<text x="64.9" y="169.8">+</text>
<text x="68.2" y="170.6" transform="rotate(-90 68.2 170.6)">V+</text>
<text x="76.2" y="168.5">MCP601-xOT</text>
<text x="169" y="171">+</text>
<text x="172.3" y="171.9" transform="rotate(-90 172.3 171.9)">V+</text>
<text x="172.7" y="169.8">MCP601-xOT</text>
<text x="190.5" y="169.8">+1.65V</text>
<text x="284.5" y="171">C5</text>
<text x="284.5" y="173.6">1uF</text>
<text x="304" y="171">C_{FLY+}</text>
<text x="326.4" y="172.3">C12</text>
<text x="339.1" y="172.3">1uF</text>
<text x="339.1" y="169.8">C22</text>
<text x="68.2" y="175.1" transform="rotate(-90 68.2 175.1)">V-</text>
<text x="144.8" y="174.9">100K</text>
<text x="146" y="177.4">R9</text>
<text x="172.3" y="176.4" transform="rotate(-90 172.3 176.4)">V-</text>
<text x="176.4" y="177.4">U3</text>
<text x="303.1" y="177.3" transform="rotate(-90 303.1 177.3)">GND</text>
<text x="304" y="176.1">C_{FLY-}</text>
<text x="326.4" y="174.9">1uF</text>
<text x="65.3" y="185">GND</text>
<text x="31.5" y="191.4">GND</text>
<text x="46.3" y="188.8">R13</text>
<text x="46.9" y="186.3">2K</text>
<text x="70.4" y="188.8">R12</text>
<text x="71" y="186.3">1K</text>
<text x="149.1" y="187.6">GND</text>
<text x="169.4" y="188.8">GND</text>
<text x="300.2" y="187.6">GND</text>
</g>
<g font-size="1.8" fill="#0f0f0f">
<text x="66" y="22.5">E_END</text>
<text x="66" y="27.6">E_MID</text>
<text x="66" y="32.7">E_REF</text>
<text x="31.7" y="47.9">ADC_OUT</text>
<text x="24.1" y="65.7">E_END</text>
<text x="76.2" y="79.7">OUT_Amplifer</text>
<text x="138.4" y="80.9">OUT_Amplifer</text>
<text x="223.5" y="83.5">OUT_LP</text>
<text x="287" y="82.2">OUT_LP</text>
<text x="365.8" y="84.7">OUT_HP</text>
<text x="24.1" y="94.9">E_MID</text>
<text x="61" y="91.1">E_REF</text>
<text x="26.7" y="168.6">OUT_HP</text>
<text x="95.2" y="171.1">ADC_OUT</text>
</g>
<g font-size="1.8" fill="#a90000">
<text x="48.8" y="77.2">1</text>
<text x="48.8" y="74.7">3</text>
<text x="55.6" y="75" transform="rotate(-90 55.6 75)">7</text>
<text x="48.8" y="82.3">8</text>
<text x="64.1" y="79.8">6</text>
<text x="188.5" y="81">3</text>
<text x="192.8" y="78.8" transform="rotate(-90 192.8 78.8)">5</text>
<text x="201.2" y="83.6">1</text>
<text x="332" y="82.3">3</text>
<text x="336.3" y="80.1" transform="rotate(-90 336.3 80.1)">5</text>
<text x="48.8" y="84.8">2</text>
<text x="55.6" y="86.4" transform="rotate(-90 55.6 86.4)">4</text>
<text x="58.2" y="85.8" transform="rotate(-90 58.2 85.8)">5</text>
<text x="188.5" y="86.1">4</text>
<text x="332" y="87.4">4</text>
<text x="344.7" y="84.8">1</text>
<text x="192.8" y="90.2" transform="rotate(-90 192.8 90.2)">2</text>
<text x="336.3" y="91.5" transform="rotate(-90 336.3 91.5)">2</text>
<text x="67.1" y="166.4" transform="rotate(-90 67.1 166.4)">5</text>
<text x="171.2" y="167.7" transform="rotate(-90 171.2 167.7)">5</text>
<text x="292.7" y="164.8">2</text>
<text x="310.4" y="164.8">1</text>
<text x="62.8" y="168.7">3</text>
<text x="62.8" y="173.7">4</text>
<text x="75.5" y="171.2">1</text>
<text x="166.9" y="169.9">3</text>
<text x="179.6" y="172.5">1</text>
<text x="310.4" y="169.9">5</text>
<text x="67.1" y="177.9" transform="rotate(-90 67.1 177.9)">2</text>
<text x="166.9" y="175">4</text>
<text x="171.2" y="179.1" transform="rotate(-90 171.2 179.1)">2</text>
<text x="302" y="179.8" transform="rotate(-90 302 179.8)">4</text>
<text x="310.4" y="175">3</text>
</g>
<g font-size="1.1" fill="#a90000">
<text x="27.4" y="23.9">1</text>
<text x="63" y="22.6">1</text>
<text x="27.4" y="26.4">2</text>
<text x="63" y="27.7">1</text>
<text x="27.4" y="35.3">1</text>
<text x="63" y="32.8">1</text>
<text x="27.4" y="37.8">2</text>
<text x="27.4" y="40.4">3</text>
<text x="27.4" y="42.9">4</text>
<text x="27.4" y="45.5">5</text>
</g>
<g font-size="1.1" fill="#006464">
<text x="25.1" y="36.2">1</text>
<text x="25.1" y="38.7">2</text>
<text x="25.1" y="41.3">3</text>
<text x="25.1" y="43.8">4</text>
<text x="25.1" y="46.3">5</text>
</g>
</svg>
